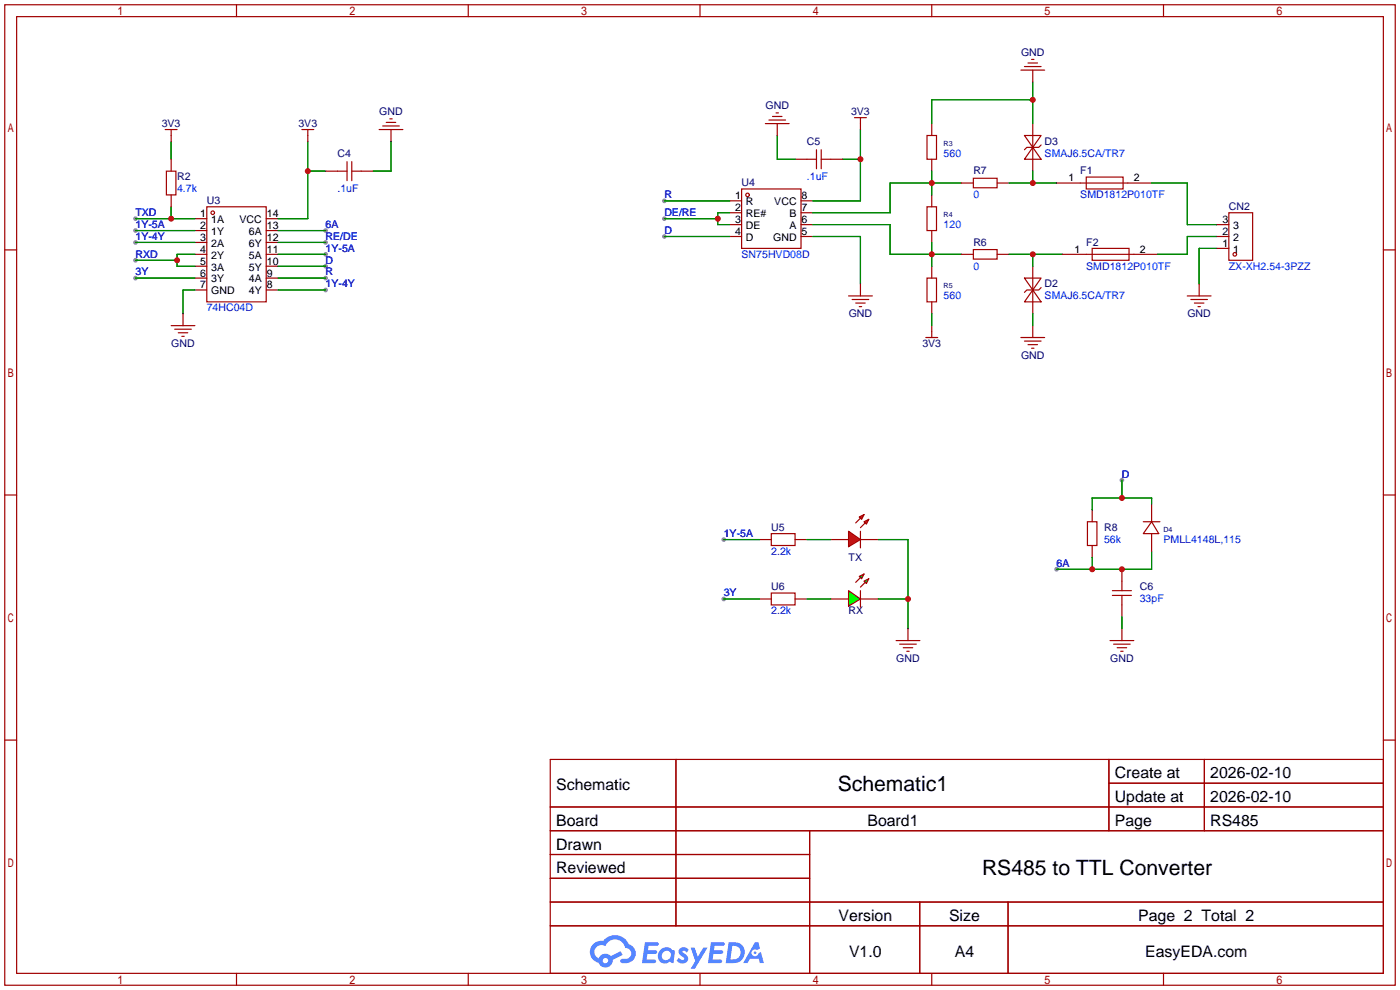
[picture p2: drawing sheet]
<svg xmlns="http://www.w3.org/2000/svg" width="299mm" height="212mm" viewBox="0 0 299 212" stroke-linecap="round" stroke-linejoin="round" font-family="sans-serif">
<g fill="#999">
<circle cx="29" cy="55.6" r=".51"/>
<circle cx="29" cy="59.4" r=".51"/>
<circle cx="29" cy="51.8" r=".51"/>
<circle cx="29" cy="49.3" r=".51"/>
<circle cx="29" cy="46.7" r=".51"/>
<circle cx="69.6" cy="49.3" r=".51"/>
<circle cx="69.6" cy="51.8" r=".51"/>
<circle cx="69.6" cy="54.4" r=".51"/>
<circle cx="69.6" cy="56.9" r=".51"/>
<circle cx="69.6" cy="59.4" r=".51"/>
<circle cx="69.6" cy="62" r=".51"/>
<circle cx="142" cy="46.7" r=".51"/>
<circle cx="142" cy="42.9" r=".51"/>
<circle cx="142" cy="50.5" r=".51"/>
<circle cx="225.8" cy="121.7" r=".51"/>
<circle cx="239.8" cy="102.6" r=".51"/>
<circle cx="154.7" cy="115.3" r=".51"/>
<circle cx="154.7" cy="128" r=".51"/>
</g>
<g fill="none" stroke="#a10000" stroke-width=".25">
<path d="M1 1h297.2v209.6h-297.2zM3.6 3.6h292.1v204.4h-292.1zM50.5 1v2.6M100.1 1v2.6M149.6 1v2.6M199.1 1v2.6M248.7 1v2.6M1 53.4h2.6M295.7 53.4h2.5M1 105.8h2.6M295.7 105.8h2.5M1 158.2h2.6"/>
<path d="M295.7 158.2h2.5M117.6 162.3h178.1v45.7h-178.1zM117.6 172.5h178.1M117.6 177.5h178.1M144.5 162.3v35.6M173 177.5v30.5M237 162.3v15.2M237 167.4h58.7M257.4 162.3v15.2M117.6 182.6h55.4M117.6 192.8h178.1M117.6 187.7h55.4"/>
<path d="M117.6 197.9h178.1M196.6 192.8v15.2M215.4 192.8v15.2M50.5 208v2.6M100.1 208v2.6M149.6 208v2.6M199.1 208v2.6M248.7 208v2.6"/>
</g>
<g fill="#5487ff">
<path d="M145.3 202.7a1.3 1.3 0 0 1 1.9 .3l-.4 .6a.54 .54 0 0 0-.9-.2l.1 .2a1.34 1.34 0 0 1 .9 1.8 1.47 1.47 0 0 1-2.3-.1l.5-.6 .8 .5a.31 .31 0 0 0 .4-.3 .31 .31 0 0 0-.3-.4 1.12 1.12 0 0 1-.7-1.8z"/>
<path d="M147.6 202.5h.9l.6 2 1.2-2h.9l-2.7 4.6h-.9l1-1.7z"/>
<path d="M137.8 201.4h1.7a1.31 1.31 0 0 1 1.2 .2 .4 .4 0 0 1-.3 .5l-1.8 .1-.1 .9h1.6a.4 .4 0 0 1 .4 .4 .4 .4 0 0 1-.5 .4h-1.6l-.2 1.2h1.4a.46 .46 0 0 1 .5 0 .46 .46 0 0 1 .1 .5l-.4 .2h-2.6z"/>
<path d="M151.9 201.4h1.7a1.32 1.32 0 0 1 1.2 .2 .39 .39 0 0 1-.3 .5l-1.8 .1-.1 .9h1.6a.4 .4 0 0 1 .4 .4 .4 .4 0 0 1-.4 .4h-1.7l-.2 1.2h1.4a.46 .46 0 0 1 .5 0 .46 .46 0 0 1 .1 .5l-.4 .2h-2.6z"/>
<path d="M161.3 201.4h.8l.3 1.3-.6 .4a.75 .75 0 0 0-1.1 .3 .75 .75 0 0 0 .5 1 .75 .75 0 0 0 .9-.7l.5-.2 .6 2.3h-.8l-.3-.9h-1.8l-.5 .9h-1z"/>
<path d="M155.7 201.4l-.6 4.4h1.5a2.27 2.27 0 0 0 2.6-2.2 2.27 2.27 0 0 0-2.7-2.2zM156.5 202.1a1.5 1.5 0 0 1 1.8 1.6 1.5 1.5 0 0 1-1.9 1.4h-.3z"/>
<path d="M141.2 203a1.6 1.6 0 0 0-.3 2.3 1.6 1.6 0 0 0 2.3 .2l.7 .3 .3-2.4-.1-.3-.5-.1a1.58 1.58 0 0 0-2.4 0zM141.8 203.5a.98 .98 0 0 1 1.6 .4 .98 .98 0 0 1-1.1 1.3 .94 .94 0 0 1-.9-.7 .94 .94 0 0 1 .4-1z"/>
<path d="M126.8 201.8a2.37 2.37 0 0 0 1.1 4 1.54 1.54 0 0 0 1.8 1 1.54 1.54 0 0 0 1.2-1.6l2.2-1.1-.5-.8-2 1a1.57 1.57 0 0 0-2.7 .5 1.5 1.5 0 0 1-.7-2.1 1.5 1.5 0 0 1 2.2-.5 2.23 2.23 0 0 1 2.3-1.4 2.23 2.23 0 0 1 2 1.8 1.16 1.16 0 0 1 1.2 1.1 1.16 1.16 0 0 1-1.1 1.2h-.7a.47 .47 0 0 0-.5 .4 .47 .47 0 0 0 .4 .5 2.17 2.17 0 0 0 2.5-.9 2.17 2.17 0 0 0-.3-2.7l-.8-.4a3.2 3.2 0 0 0-5.5-.7l-1.1 .1zM128.8 205.3a.6 .6 0 0 1 1.2 0 .6 .6 0 0 1-1.2 0z"/>
<circle cx="161.4" cy="203.6" r=".28"/>
</g>
<g fill="none" stroke="#a10000" stroke-width=".25">
<path d="M218.2 15h5.1M218.9 14.2h3.6M219.7 13.5h2M220.5 12.7h.5M220.7 15v2.5M35.3 27.7h2.5M35.6 36.6h2v5.1h-2zM36.6 27.7v2.5M36.6 34v2.6M64.5 27.7h2.6M65.8 27.7v2.5M69.6 36.6h4.6"/>
<path d="M74.2 34.5v4.1M75.2 36.6h4.6M75.2 34.5v4.1M81 27.7h5.1M81.8 26.9h3.5M82.5 26.2h2.1M83.3 25.4h.5M83.6 27.7v2.5M163.6 26.4h5.1M164.3 25.7h3.6M165.1 24.9h2M165.9 24.1h.5"/>
<path d="M166.1 26.4v2.6M169.9 34h4.6M174.5 32v4.1M175.5 34h4.6M175.5 32v4.1M182.6 25.1h2.6M183.9 25.1v2.6M198.1 29h2.1v5h-2.1zM199.1 26.4v2.6M199.1 34v2.6M205.5 39.1h2.5M208 38.1h5.1v2h-5.1z"/>
<path d="M213.1 39.1h2.5M218.9 29h3.6l-1.8 2.5zM220.7 31.5l1.8 2.5h-3.6zM220.7 26.4v10.2M222.5 31l-.5 .5h-2.5l-.6 .5M225.8 39.1h20.3M232.2 37.8h7.8v2.6h-7.8zM36.6 41.7v2.5M41.7 46.7h2.5M41.7 49.3h2.5M41.7 51.8h2.5M41.7 54.4h2.5"/>
<path d="M41.7 56.9h2.5M41.7 59.4h2.5M44.2 44.2h12.7v20.3h-12.7zM56.9 46.7h2.5M56.9 49.3h2.5M56.9 51.8h2.5M56.9 54.4h2.5M56.9 56.9h2.5M56.9 59.4h2.5M156 42.9h2.5M156 45.5h2.5M156 48h2.5"/>
<path d="M156 50.5h2.5M158.5 40.4h12.7v12.7h-12.7zM171.2 42.9h2.5M171.2 45.5h2.5M171.2 48h2.5M171.2 50.5h2.5M198.1 44.2h2.1v5.1h-2.1zM198.1 59.4h2.1v5.1h-2.1zM199.1 41.7v2.5M199.1 49.3v2.5M199.1 56.9v2.5M205.5 54.4h2.5"/>
<path d="M208 53.3h5.1v2.1h-5.1zM213.1 54.4h2.5M218.9 59.4h3.6l-1.8 2.6zM220.7 56.9v10.2M227.1 54.4h20.3M233.4 53.1h7.9v2.5h-7.9zM36.6 69.6h5.1M37.3 70.4h3.6M38.1 71.1h2M38.9 71.9h.5M39.1 67.1v2.5M41.7 62h2.5"/>
<path d="M56.9 62h2.5M181.4 63.2h5M182.1 64h3.6M182.9 64.8h2M183.6 65.5h.5M183.9 60.7v2.5M197.9 72.1h2.5M199.1 64.5v2.6M199.1 69.6v2.5M218.2 72.1h5.1M218.9 72.9h3.6M219.7 73.7h2"/>
<path d="M220.5 74.4h.5M220.7 62l1.8 2.5h-3.6zM220.7 69.6v2.5M222.5 61.5l-.5 .5h-2.5l-.6 .5M253.7 63.2h5.1M254.5 64h3.6M255.3 64.8h2M256 65.5h.5M256.3 60.7v2.5M162.3 115.3h2.5M164.8 114h5.1v2.6h-5.1zM169.9 115.3h2.6"/>
<path d="M177.5 115.3h3.9M183.9 113.5v3.6M183.9 115.3h3.8M232.4 111.5h2v5.1h-2zM233.4 109v2.5M233.4 116.6v2.5M244.3 111.5h3.6M246.1 111.5l1.5 2.5h-3.3zM246.1 107.7v3.8M246.1 114v3.9M162.3 128h2.5M164.8 126.7h5.1v2.6h-5.1z"/>
<path d="M169.9 128h2.6M237.2 136.9h5.1M237.7 127.3h4.1M237.7 126.2h4.1M238 137.7h3.6M238.8 138.4h2M239.5 139.2h.5M239.8 121.7v4.5M239.8 127.3v4.5M239.8 134.4v2.5"/>
<circle cx="45.5" cy="45.5" r=".38"/>
<circle cx="159.8" cy="41.7" r=".38"/>
</g>
<g fill="none" stroke="#008700" stroke-width=".25">
<path d="M220.7 17.5v8.9M36.6 30.2v3.8M65.8 30.2v16.5h-6.4M65.8 36.6h3.8M83.6 30.2v6.4h-3.8M166.1 29v5h3.8M180.1 34h3.8M183.9 27.7v15.2h-10.2M199.1 36.6v5.1M205.5 39.1h-15.3v6.4h-16.5M215.6 39.1h10.2M220.7 21.3h-21.6v5.1"/>
<path d="M220.7 36.6v2.5M246.1 39.1h7.6v8.9h6.4M29 55.6h8.8M29 59.4h12.7M29 51.8h12.7M29 49.3h12.7M29 46.7h12.7M36.6 44.2v2.5M41.7 54.4h-3.9v2.5h3.9M59.4 56.9h10.2M59.4 54.4h10.2M59.4 59.4h10.2"/>
<path d="M59.4 51.8h10.2M59.4 49.3h10.2M142 46.7h11.4M142 42.9h14M142 50.5h14M156 45.5h-2.6v2.5h2.6M173.7 48h16.5v6.4h15.3M173.7 50.5h10.2v10.2M199.1 51.8v5.1M215.6 54.4h11.5M220.7 54.4v2.5M260.1 50.5h-6.4v3.9h-6.3"/>
<path d="M260.1 53.1h-3.8v7.6M41.7 62h-2.6v5.1M59.4 62h10.2M199.1 67.1v2.5M220.7 67.1v2.5M154.7 115.3h7.6M233.4 119.1v2.6M239.8 102.6v3.8M246.1 117.9v3.8h-20.3M246.1 107.7v-1.3h-12.7v2.6M154.7 128h7.6M239.8 131.8v2.6"/>
</g>
<g fill="#f00" stroke="#a10000" stroke-width=".25">
<path d="M181.4 113.5l2.5 1.8-2.5 1.5z"/>
<path d="M183.6 110.5l1.1-.5-.6 1z"/>
<path d="M184.7 111.5l1-.5-.5 1z"/>
</g>
<path d="M183.9 110.7l-1 1.1M184.9 111.8l-1 1M177.5 128h3.9M183.9 128h3.8M183.9 126.2v3.6" fill="none" stroke="#a10000" stroke-width=".25"/>
<g fill="#0f0" stroke="#a10000" stroke-width=".25">
<path d="M181.4 126.2l2.5 1.8-2.5 1.5z"/>
<path d="M183.6 123.2l1.1-.5-.6 1z"/>
<path d="M184.7 124.2l1-.5-.5 1z"/>
</g>
<g fill="none" stroke="#a10000" stroke-width=".25">
<path d="M260.1 53.1h2.5M260.1 50.5h2.5M260.1 48h2.5M262.6 45.5h5.1v10.1h-5.1zM183.9 123.4l-1 1.1M184.9 124.5l-1 1M191.5 136.9h5.1M192.3 137.7h3.5M193 138.4h2.1M193.8 139.2h.5M194.1 134.4v2.5"/>
<circle cx="263.9" cy="54.4" r=".38"/>
</g>
<path d="M172.5 115.3h5M187.7 115.3h6.4v19.1M172.5 128h5M187.7 128h6.4" fill="none" stroke="#008700" stroke-width=".25"/>
<g fill="#c00">
<circle cx="37.8" cy="55.6" r=".63"/>
<circle cx="36.6" cy="46.7" r=".63"/>
<circle cx="65.8" cy="36.6" r=".63"/>
<circle cx="153.4" cy="46.7" r=".63"/>
<circle cx="183.9" cy="34" r=".63"/>
<circle cx="199.1" cy="39.1" r=".63"/>
<circle cx="199.1" cy="54.4" r=".63"/>
<circle cx="220.7" cy="54.4" r=".63"/>
<circle cx="220.7" cy="39.1" r=".63"/>
<circle cx="220.7" cy="21.3" r=".63"/>
<circle cx="239.8" cy="121.7" r=".63"/>
<circle cx="233.4" cy="121.7" r=".63"/>
<circle cx="239.8" cy="106.4" r=".63"/>
<circle cx="194.1" cy="128" r=".63"/>
</g>
<g font-size="4.5">
<text x="179.1" y="169.1">Schematic1</text>
<text x="209.9" y="186.9">RS485 to TTL Converter</text>
</g>
<g font-size="3.4">
<text x="238.3" y="166.3">Create at</text>
<text x="258.7" y="166.3">2026-02-10</text>
<text x="118.9" y="168.9">Schematic</text>
<text x="238.3" y="171.4">Update at</text>
<text x="258.7" y="171.4">2026-02-10</text>
<text x="118.9" y="176.5">Board</text>
<text x="185.4" y="176.5">Board1</text>
<text x="238.3" y="176.5">Page</text>
<text x="258.7" y="176.5">RS485</text>
<text x="118.9" y="181.6">Drawn</text>
<text x="118.9" y="186.6">Reviewed</text>
<text x="179.2" y="196.8">Version</text>
<text x="202.8" y="196.8">Size</text>
<text x="243.3" y="196.8">Page 2 Total 2</text>
<text x="181.5" y="204.4">V1.0</text>
<text x="204.1" y="204.4">A4</text>
<text x="244.8" y="204.4">EasyEDA.com</text>
</g>
<g font-size="2.3" fill="#000080">
<text x="218.2" y="11.9">GND</text>
<text x="163.6" y="23.3">GND</text>
<text x="34.6" y="27.1">3V3</text>
<text x="63.8" y="27.1">3V3</text>
<text x="81.1" y="24.6">GND</text>
<text x="181.9" y="24.6">3V3</text>
<text x="72.1" y="33.5">C4</text>
<text x="172.5" y="30.9">C5</text>
<text x="223.3" y="30.9">D3</text>
<text x="37.8" y="38.6">R2</text>
<text x="158.5" y="39.8">U4</text>
<text x="208" y="37.3">R7</text>
<text x="230.9" y="37.3">F1</text>
<text x="44.2" y="43.6">U3</text>
<text x="262.6" y="44.9">CN2</text>
<text x="208" y="52.5">R6</text>
<text x="232.2" y="52.5">F2</text>
<text x="223.3" y="61.4">D2</text>
<text x="181.4" y="67.8">GND</text>
<text x="253.8" y="67.8">GND</text>
<text x="36.6" y="74.1">GND</text>
<text x="197.1" y="74.1">3V3</text>
<text x="218.2" y="76.7">GND</text>
<text x="164.8" y="113.5">U5</text>
<text x="236" y="113.5">R8</text>
<text x="181.4" y="119.8">TX</text>
<text x="164.8" y="126.2">U6</text>
<text x="181.4" y="131.3">RX</text>
<text x="243.6" y="126.2">C6</text>
<text x="191.5" y="141.4">GND</text>
<text x="237.3" y="141.4">GND</text>
</g>
<g font-size="2.3" fill="#00f">
<text x="201.7" y="33.5">560</text>
<text x="223.3" y="33.5">SMAJ6.5CA/TR7</text>
<text x="37.8" y="41.1">4.7k</text>
<text x="72.1" y="41.1">.1uF</text>
<text x="172.5" y="38.6">.1uF</text>
<text x="29" y="46.2">TXD</text>
<text x="142" y="46.2">DE/RE</text>
<text x="142" y="42.4">R</text>
<text x="208" y="42.4">0</text>
<text x="230.9" y="42.4">SMD1812P010TF</text>
<text x="29" y="51.3">1Y-4Y</text>
<text x="29" y="48.7">1Y-5A</text>
<text x="69.6" y="48.7">6A</text>
<text x="69.6" y="51.3">RE/DE</text>
<text x="69.6" y="53.8">1Y-5A</text>
<text x="142" y="50">D</text>
<text x="201.7" y="48.7">120</text>
<text x="29" y="55.1">RXD</text>
<text x="29" y="58.9">3Y</text>
<text x="69.6" y="56.3">D</text>
<text x="69.6" y="58.9">R</text>
<text x="158.5" y="55.1">SN75HVD08D</text>
<text x="208" y="57.6">0</text>
<text x="232.2" y="57.6">SMD1812P010TF</text>
<text x="262.6" y="57.6">ZX-XH2.54-3PZZ</text>
<text x="69.6" y="61.4">1Y-4Y</text>
<text x="201.7" y="64">560</text>
<text x="223.3" y="64">SMAJ6.5CA/TR7</text>
<text x="44.2" y="66.5">74HC04D</text>
<text x="239.8" y="102.1">D</text>
<text x="154.7" y="114.8">1Y-5A</text>
<text x="164.8" y="118.6">2.2k</text>
<text x="236" y="116">56k</text>
<text x="248.7" y="116">PMLL4148L,115</text>
<text x="225.8" y="121.1">6A</text>
<text x="154.7" y="127.5">3Y</text>
<text x="164.8" y="131.3">2.2k</text>
<text x="243.6" y="128.7">33pF</text>
</g>
<g font-size="2.3">
<text x="228.4" y="38.8">1</text>
<text x="242.3" y="38.8">2</text>
<text x="42.8" y="46.4">1</text>
<text x="45.1" y="47.7">1A</text>
<text x="51.2" y="47.7">VCC</text>
<text x="57" y="46.4">14</text>
<text x="157.1" y="42.6">1</text>
<text x="157.1" y="45.1">2</text>
<text x="157.1" y="47.7">3</text>
<text x="159.4" y="43.9">R</text>
<text x="159.4" y="46.4">RE#</text>
<text x="165.5" y="43.9">VCC</text>
<text x="168.8" y="46.4">B</text>
<text x="171.3" y="47.7">6</text>
<text x="171.3" y="45.1">7</text>
<text x="171.3" y="42.6">8</text>
<text x="261.3" y="47.7">3</text>
<text x="42.8" y="48.9">2</text>
<text x="42.8" y="51.5">3</text>
<text x="45.1" y="50.2">1Y</text>
<text x="45.1" y="52.8">2A</text>
<text x="53.2" y="52.8">6Y</text>
<text x="53.2" y="50.2">6A</text>
<text x="57" y="51.5">12</text>
<text x="57" y="48.9">13</text>
<text x="157.1" y="50.2">4</text>
<text x="159.4" y="48.9">DE</text>
<text x="159.4" y="51.5">D</text>
<text x="165.2" y="51.5">GND</text>
<text x="168.8" y="48.9">A</text>
<text x="171.3" y="50.2">5</text>
<text x="261.3" y="52.8">1</text>
<text x="261.3" y="50.2">2</text>
<text x="263.6" y="51.5">2</text>
<text x="263.6" y="48.9">3</text>
<text x="42.8" y="54">4</text>
<text x="42.8" y="56.6">5</text>
<text x="42.8" y="59.1">6</text>
<text x="45.1" y="55.3">2Y</text>
<text x="45.1" y="57.8">3A</text>
<text x="53.2" y="57.8">5Y</text>
<text x="53.2" y="55.3">5A</text>
<text x="57" y="59.1">9</text>
<text x="57" y="56.6">10</text>
<text x="57" y="54">11</text>
<text x="229.6" y="54">1</text>
<text x="243.6" y="54">2</text>
<text x="263.6" y="54">1</text>
<text x="42.8" y="61.6">7</text>
<text x="45.1" y="60.4">3Y</text>
<text x="45.1" y="62.9">GND</text>
<text x="53.2" y="62.9">4Y</text>
<text x="53.2" y="60.4">4A</text>
<text x="57" y="61.6">8</text>
</g>
<g font-size="1.5" fill="#000080">
<text x="201.7" y="31.1">R3</text>
<text x="201.7" y="46.4">R4</text>
<text x="201.7" y="61.6">R5</text>
<text x="248.7" y="113.7">D4</text>
</g>
</svg>
